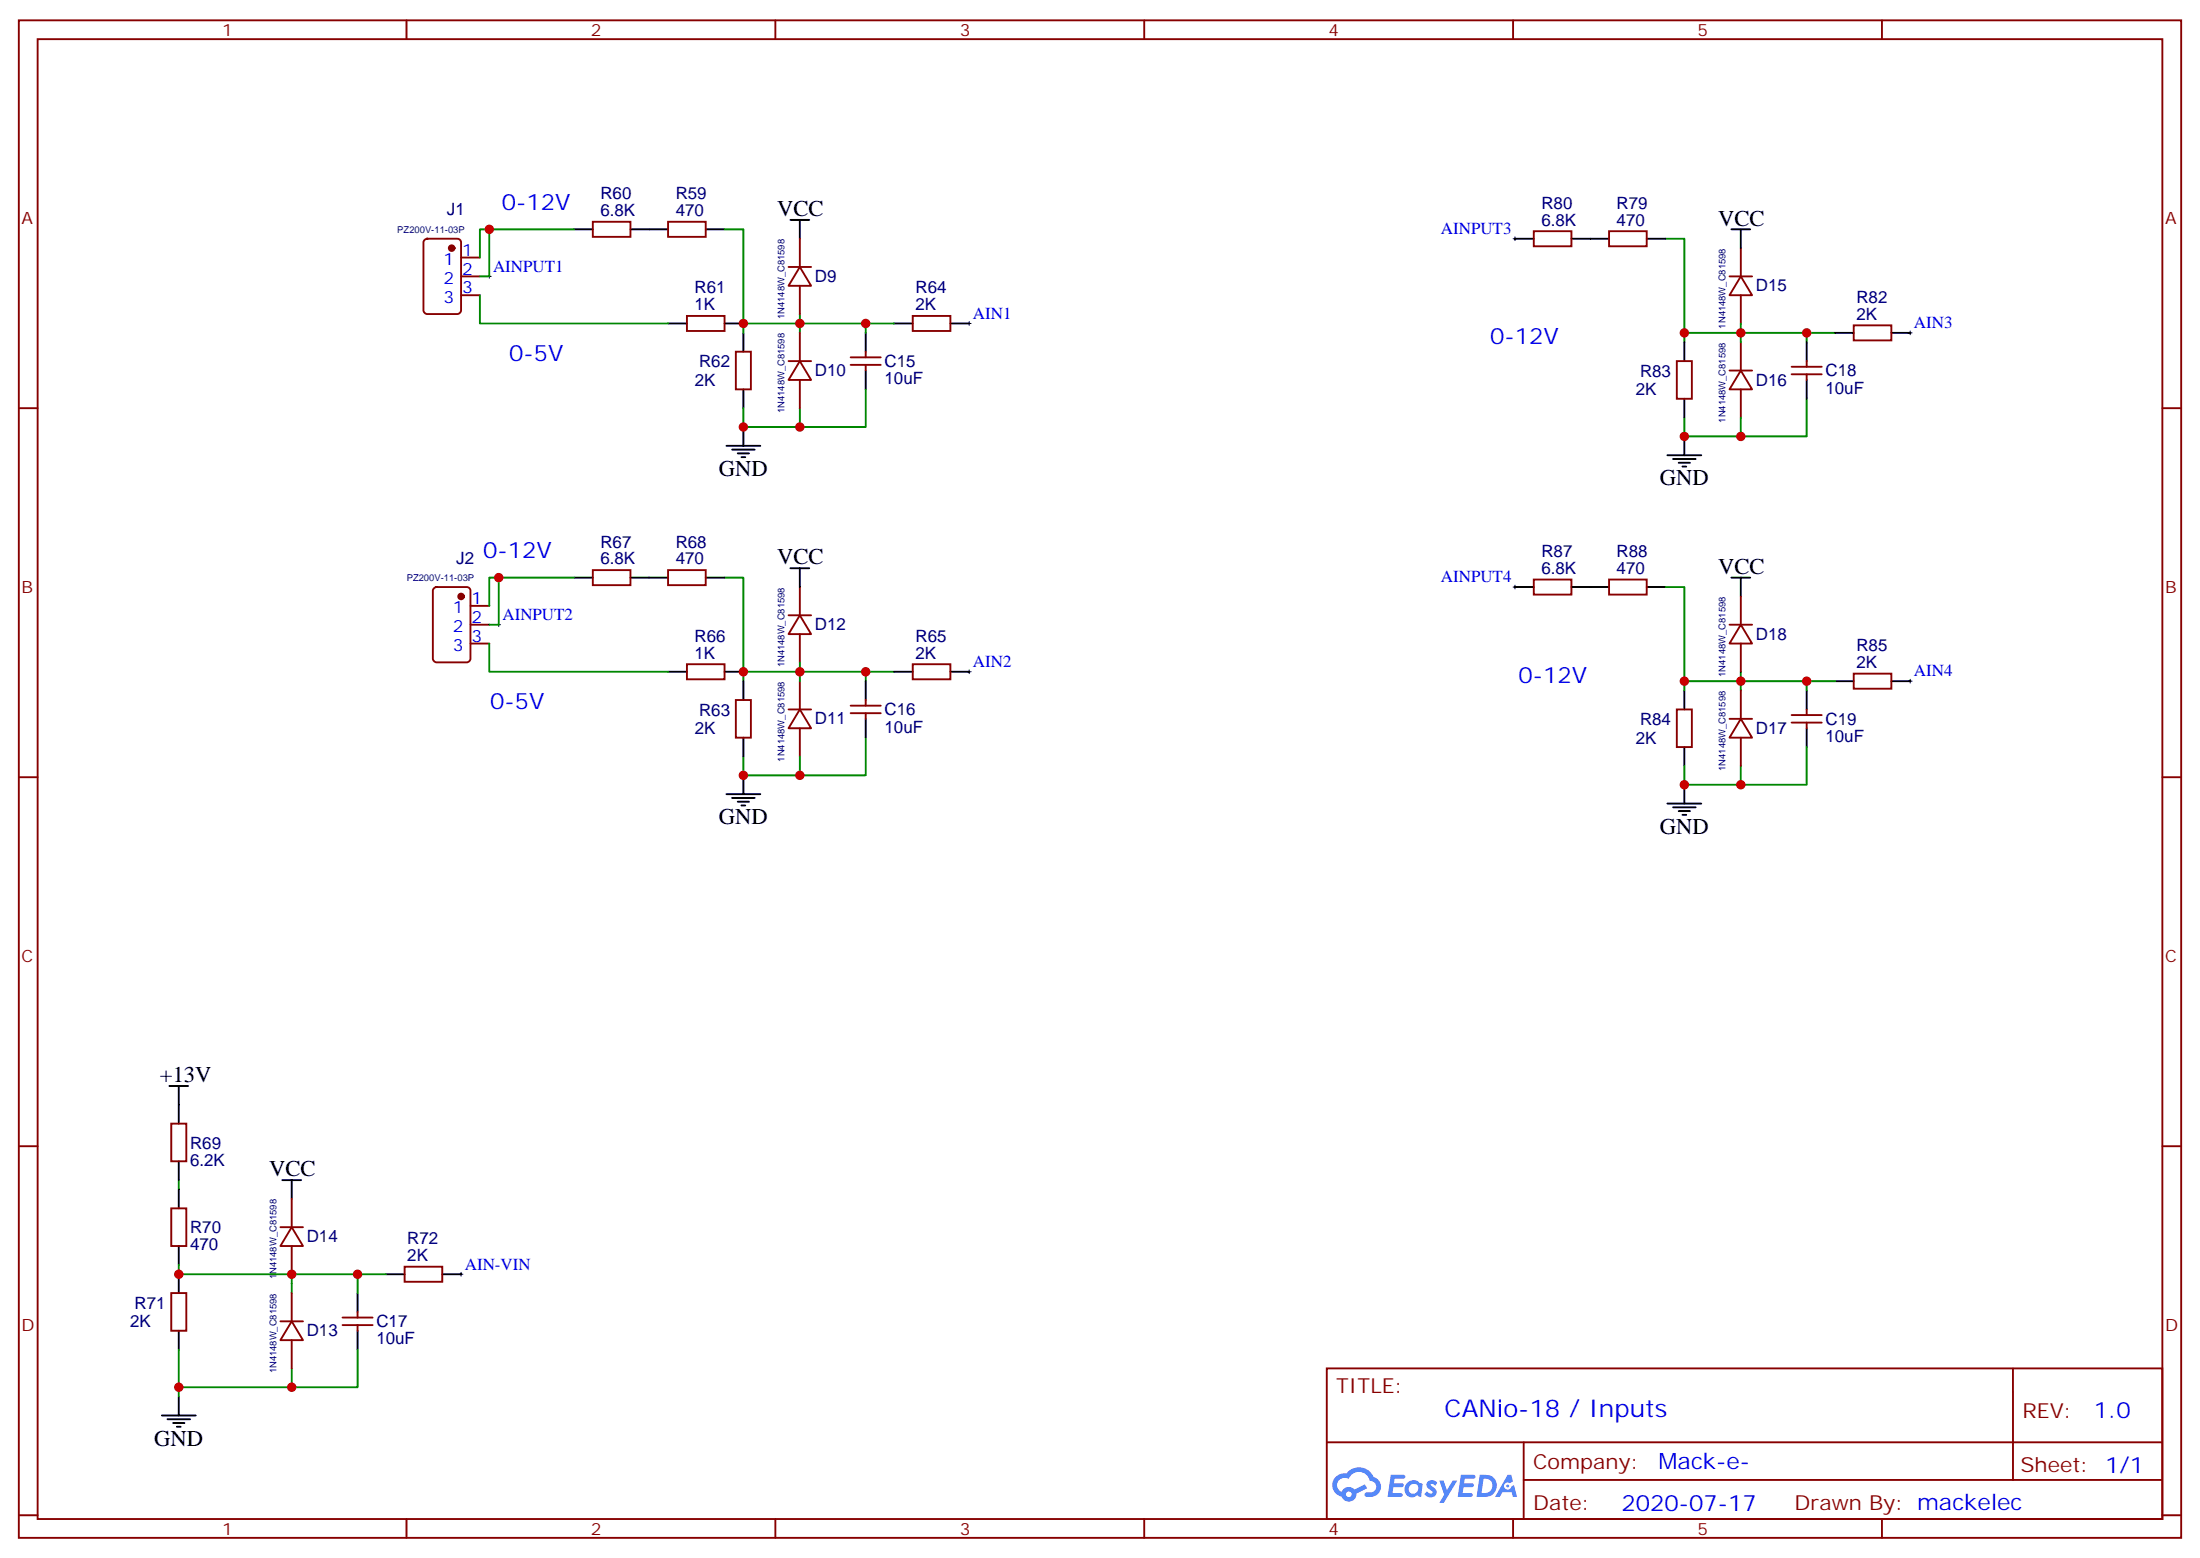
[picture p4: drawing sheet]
<svg xmlns="http://www.w3.org/2000/svg" width="412mm" height="292mm" viewBox="0 0 412 292" stroke-linecap="round" stroke-linejoin="round" font-family="sans-serif">
<g fill="none" stroke="#870000" stroke-width=".35">
<path d="M3.5 3.8h405.4v284.3h-405.4zM7.1 7.3h398.2v277.3h-398.2zM76.2 3.8v3.5M145.3 3.8v3.5M214.5 3.8v3.5M283.6 3.8v3.5M352.8 3.8v3.5M3.5 76.5h3.6M405.3 76.5h3.6M3.5 145.6h3.6M405.3 145.6h3.6M3.5 214.8h3.6"/>
<path d="M405.3 214.8h3.6M248.7 256.4h156.6v28.2h-156.6zM377.3 256.4v20.9M248.7 270.2h156.5M285.6 277.3h119.6M285.6 270.2v14.2M3.5 283.9h3.6M76.2 284.6v3.5M145.3 284.6v3.5M214.5 284.6v3.5M283.6 284.6v3.5M352.8 284.6v3.5"/>
<path d="M405.3 283.9h3.6"/>
</g>
<g fill="#5487ff">
<path d="M267.7 277.6a1.22 1.22 0 0 1 1.7 .2l-.4 .6a.47 .47 0 0 0-.3-.4 .47 .47 0 0 0-.5 .2v.1a1.55 1.55 0 0 1 1.1 1.5 1.34 1.34 0 0 1-2.3 .2l.5-.6a.6 .6 0 0 0 .5 .5 .6 .6 0 0 0 .5-.3l-.1-.2a1.25 1.25 0 0 1-.9-1.6z"/>
<path d="M260.7 276.3h1.5a1.22 1.22 0 0 1 1.2 .2 .37 .37 0 0 1-.3 .6h-1.7l-.1 .8h1.5a.37 .37 0 0 1 .3 .4 .37 .37 0 0 1-.3 .4h-1.6l-.2 1.1h.8a1.15 1.15 0 0 1 1.1 .1 .36 .36 0 0 1-.3 .6h-2.5z"/>
<path d="M273.8 276.3h1.6a1.23 1.23 0 0 1 1.1 .2 .37 .37 0 0 1-.3 .6h-1.6l-.2 .8h1.6a.37 .37 0 0 1 .3 .4 .37 .37 0 0 1-.4 .4h-1.6l-.1 1.1h.7a1.15 1.15 0 0 1 1.1 .1 .36 .36 0 0 1-.3 .6h-2.4z"/>
<path d="M282.6 276.3h.7l.3 1.3-.6 .3a.69 .69 0 0 0-1 .3 .69 .69 0 0 0 .4 .9 .69 .69 0 0 0 .9-.6l.5-.2 .6 2.2h-.8l-.2-.9h-1.8l-.5 .9h-.8z"/>
<path d="M269.8 277.4h.8l.6 1.8 1.1-1.8h.9l-2.6 4.2h-.8l.9-1.5z"/>
<path d="M277.4 276.3l-.6 4.2h1.3a2.11 2.11 0 0 0 2.5-2.1 2.11 2.11 0 0 0-2.5-2.1zM278.1 277.1a1.39 1.39 0 0 1 1.7 1.4 1.39 1.39 0 0 1-1.8 1.3h-.3z"/>
<path d="M263.7 277.9a1.47 1.47 0 0 0-.1 2.1 1.47 1.47 0 0 0 2.1 .2l.7 .3 .3-2.3-.2-.3h-.4a1.49 1.49 0 0 0-2.4 0zM264.4 278.3a.91 .91 0 0 1 1.5 .4 .91 .91 0 0 1-1 1.2 .87 .87 0 0 1-.8-.6 .87 .87 0 0 1 .3-1z"/>
<path d="M250.4 276.7a2.18 2.18 0 0 0 1.1 3.7 1.44 1.44 0 0 0 1.6 .9 1.44 1.44 0 0 0 1.2-1.4l2-1.1-.5-.7-1.9 1a1.47 1.47 0 0 0-2.4 .4 1.39 1.39 0 0 1-.7-1.9 1.39 1.39 0 0 1 2-.5 2.08 2.08 0 0 1 2.2-1.3 2.08 2.08 0 0 1 1.8 1.7 1.07 1.07 0 0 1 1.2 1 1.07 1.07 0 0 1-1 1.1h-.7a.43 .43 0 0 0-.5 .4 .43 .43 0 0 0 .4 .5 2.02 2.02 0 0 0 2.3-.8 2.02 2.02 0 0 0-.2-2.5l-.8-.5a2.98 2.98 0 0 0-5.1-.6l-1.1 .1zM252.3 280a.55 .55 0 0 1 1.1 0 .55 .55 0 0 1-1.1 0z"/>
<circle cx="282.6" cy="278.4" r=".26"/>
</g>
<g fill="none" stroke="#000" stroke-width=".35">
<path d="M107.6 43h3.5M118.2 43h7M132.3 43h3.5M148.2 41.2h3.5M149.9 41.2v3.5M284 44.7h3.5M294.6 44.7h7M308.7 44.7h3.5M324.6 43h3.5M326.3 43v3.5M125.2 60.6h3.6M135.8 60.6h3.5"/>
<path d="M139.3 62.4v3.5M139.3 73v3.5M162.3 62.4v3.5M162.3 69.4v3.6M167.6 60.6h3.5M178.2 60.6h3.5M315.7 64.1v3.6M315.7 74.7v3.5M338.7 64.1v3.6M338.7 71.2v3.5M344 62.4h3.5M354.5 62.4h3.6"/>
<path d="M136.2 83.5h6.3M137.2 84.2h4.3M138.3 84.9h2.1M139 85.7h.7M139.3 80v3.5M312.6 85.3h6.3M313.6 86h4.3M314.7 86.7h2.1M315.4 87.4h.7M315.7 81.8v3.5M107.6 108.2h3.5M118.2 108.2h7"/>
<path d="M132.3 108.2h3.5M148.2 106.5h3.5M149.9 106.5v3.5M284 110h3.5M294.6 110h7M308.7 110h3.5M324.6 108.2h3.5M326.3 108.2v3.6M125.2 125.9h3.6M135.8 125.9h3.5M139.3 127.6v3.6M139.3 138.2v3.5"/>
<path d="M162.3 127.6v3.6M162.3 134.7v3.5M167.6 125.9h3.5M178.2 125.9h3.5M315.7 129.4v3.5M315.7 140v3.5M338.7 129.4v3.5M338.7 136.5v3.5M344 127.6h3.5M354.5 127.6h3.6M136.2 148.8h6.3M137.2 149.5h4.3"/>
<path d="M138.3 150.2h2.1M139 150.9h.7M139.3 145.3v3.5M312.6 150.6h6.3M313.6 151.3h4.3M314.7 152h2.1M315.4 152.7h.7M315.7 147v3.6M31.7 203.5h3.6M33.5 203.5v7M33.5 217.6v3.5M33.5 222.9v3.5"/>
<path d="M33.5 233.5v3.5M33.5 238.8v3.5M52.9 221.1h3.5M54.7 221.1v3.5M72.3 238.8h3.5M82.9 238.8h3.5M33.5 249.3v3.6M67 242.3v3.5M67 249.3v3.6M30.3 265.2h6.4M31.4 265.9h4.2M32.5 266.6h2.1"/>
<path d="M33.2 267.3h.7M33.5 261.7v3.5"/>
</g>
<g fill="none" stroke="#870000" stroke-width=".35">
<path d="M79.6 44.9l.5-.2h5.6a.71 .71 0 0 1 .7 .7v12.7a.76 .76 0 0 1-.7 .7h-5.6a.76 .76 0 0 1-.7-.7v-12.7zM86.4 51.8h3.6M86.4 48.3h3.6M86.4 55.3h3.6M111.1 41.6h7.1v2.8h-7.1zM125.2 41.6h7.1v2.8h-7.1zM128.8 59.2h7v2.8h-7zM147.8 50h4.2M149.9 50l2.1 3.6h-4.2zM149.9 44.7v5.3M149.9 53.6v5.2M171.1 59.2h7.1v2.8h-7.1z"/>
<path d="M287.5 43.3h7.1v2.8h-7.1zM301.6 43.3h7.1v2.8h-7.1zM324.2 51.8h4.2M326.3 51.8l2.1 3.5h-4.2zM326.3 46.5v5.3M326.3 55.3v5.3M137.9 65.9h2.9v7.1h-2.9zM147.8 67.7h4.2M149.9 67.7l2.1 3.5h-4.2zM149.9 62.4v5.3M149.9 71.2v5.3M159.5 68.4h5.6"/>
<path d="M159.5 67h5.6M162.3 65.9v1.1M162.3 68.4v1M314.3 67.7h2.8v7h-2.8zM324.2 69.4h4.2M326.3 69.4l2.1 3.6h-4.2zM326.3 64.1v5.3M326.3 73v5.2M335.8 70.1h5.7M335.8 68.7h5.7M338.7 67.7v1M338.7 70.1v1.1"/>
<path d="M347.5 61h7v2.8h-7zM81.4 110.2l.4-.2h5.7a.71 .71 0 0 1 .7 .7v12.7a.76 .76 0 0 1-.7 .7h-5.7a.76 .76 0 0 1-.7-.7v-12.7zM88.2 117.1h3.5M88.2 113.5h3.5M111.1 106.8h7.1v2.8h-7.1zM125.2 106.8h7.1v2.8h-7.1zM147.8 115.3h4.2M149.9 115.3l2.1 3.5h-4.2zM149.9 110v5.3M149.9 118.8v5.3M287.5 108.6h7.1v2.8h-7.1zM301.6 108.6h7.1v2.8h-7.1z"/>
<path d="M324.2 117.1h4.2M326.3 117.1l2.1 3.5h-4.2zM326.3 111.8v5.3M88.2 120.6h3.5M128.8 124.5h7v2.8h-7zM137.9 131.2h2.9v7h-2.9zM147.8 132.9h4.2M149.9 132.9l2.1 3.6h-4.2zM149.9 127.6v5.3M149.9 136.5v5.2M159.5 133.6h5.6M159.5 132.2h5.6"/>
<path d="M162.3 131.2v1M162.3 133.6v1.1M171.1 124.5h7.1v2.8h-7.1zM314.3 132.9h2.8v7.1h-2.8zM324.2 134.7h4.2M326.3 134.7l2.1 3.5h-4.2zM326.3 120.6v5.3M326.3 129.4v5.3M326.3 138.2v5.3M335.8 135.4h5.7M335.8 134h5.7M338.7 132.9v1.1"/>
<path d="M338.7 135.4v1.1M347.5 126.2h7v2.8h-7zM32.1 210.5h2.8v7.1h-2.8zM32.1 226.4h2.8v7.1h-2.8zM52.6 229.9h4.2M54.7 229.9l2.1 3.6h-4.2zM54.7 224.6v5.3M54.7 233.5v5.3M75.8 237.3h7.1v2.9h-7.1zM32.1 242.3h2.8v7h-2.8zM52.6 247.6h4.2M54.7 247.6l2.1 3.5h-4.2z"/>
<path d="M54.7 242.3v5.3M54.7 251.1v5.3M64.2 248.3h5.6M64.2 246.9h5.6M67 245.8v1.1M67 248.3v1"/>
</g>
<g fill="none" stroke="#008700" stroke-width=".35">
<path d="M90 55.3v5.3h35.2M91.7 43v8.8h-1.7M107.6 43h-17.6v5.3M135.8 43h3.5v17.6M149.9 58.8v3.6M312.2 44.7h3.5v17.7M139.3 60.6v1.8M139.3 60.6h28.3M149.9 76.5v3.5M162.3 73v7h-23v-3.5M162.3 60.6v1.8M315.7 62.4h28.3"/>
<path d="M315.7 62.4v1.7M326.3 60.6v3.5M326.3 78.2v3.6M338.7 74.7v7.1h-23v-3.6M338.7 62.4v1.7M93.5 108.2v8.9h-1.8M107.6 108.2h-15.9v5.3M135.8 108.2h3.5v17.7M312.2 110h3.5v17.6M91.7 120.6v5.3h33.5M139.3 125.9h28.3M139.3 125.9v1.7"/>
<path d="M149.9 124.1v3.5M162.3 138.2v7.1h-23v-3.6M162.3 125.9v1.7M315.7 127.6v1.8M315.7 127.6h28.3M326.3 125.9v3.5M338.7 140v7h-23v-3.5M338.7 127.6v1.8M149.9 141.7v3.6M326.3 143.5v3.5M33.5 237v1.8h38.8M33.5 221.1v1.8"/>
<path d="M54.7 238.8v3.5M67 238.8v3.5M33.5 252.9v8.8M54.7 256.4v3.5M67 252.9v7h-33.5"/>
</g>
<g fill="none" stroke="#000" stroke-width=".19">
<path d="M91.4 51.8h.7M91.7 51.4v.7M283.6 44.7h.7M284 44.4v.7M181.3 60.6h.7M181.7 60.3v.7M357.7 62.4h.7M358.1 62v.7M93.1 117.1h.7M93.5 116.7v.7M283.6 110h.7M284 109.6v.7"/>
<path d="M181.3 125.9h.7M181.7 125.5v.7M357.7 127.6h.7M358.1 127.3v.7M86.1 238.8h.7M86.4 238.4v.7"/>
</g>
<g fill="#870000" stroke="#870000" stroke-width=".35">
<circle cx="84.7" cy="46.5" r=".53"/>
<circle cx="86.4" cy="111.8" r=".53"/>
</g>
<g fill="#c00">
<circle cx="67" cy="238.8" r=".88"/>
<circle cx="33.5" cy="238.8" r=".88"/>
<circle cx="54.7" cy="238.8" r=".88"/>
<circle cx="33.5" cy="259.9" r=".88"/>
<circle cx="54.7" cy="259.9" r=".88"/>
<circle cx="139.3" cy="60.6" r=".88"/>
<circle cx="149.9" cy="60.6" r=".88"/>
<circle cx="162.3" cy="60.6" r=".88"/>
<circle cx="149.9" cy="80" r=".88"/>
<circle cx="139.3" cy="80" r=".88"/>
<circle cx="139.3" cy="145.3" r=".88"/>
<circle cx="149.9" cy="145.3" r=".88"/>
<circle cx="162.3" cy="125.9" r=".88"/>
<circle cx="149.9" cy="125.9" r=".88"/>
<circle cx="139.3" cy="125.9" r=".88"/>
<circle cx="315.7" cy="127.6" r=".88"/>
<circle cx="326.3" cy="127.6" r=".88"/>
<circle cx="338.7" cy="127.6" r=".88"/>
<circle cx="326.3" cy="147" r=".88"/>
<circle cx="315.7" cy="147" r=".88"/>
<circle cx="315.7" cy="81.8" r=".88"/>
<circle cx="326.3" cy="81.8" r=".88"/>
<circle cx="338.7" cy="62.4" r=".88"/>
<circle cx="326.3" cy="62.4" r=".88"/>
<circle cx="315.7" cy="62.4" r=".88"/>
<circle cx="91.7" cy="43" r=".88"/>
<circle cx="93.5" cy="108.2" r=".88"/>
</g>
<text font-size="4.6" fill="#00f" x="270.8" y="265.4">CANio-18 / Inputs</text>
<g font-size="4.2" fill="#00f">
<text x="94.1" y="39.4">0-12V</text>
<text x="279.3" y="64.4">0-12V</text>
<text x="95.4" y="67.6">0-5V</text>
<text x="90.6" y="104.6">0-12V</text>
<text x="284.6" y="127.9">0-12V</text>
<text x="91.9" y="132.9">0-5V</text>
<text x="392.5" y="265.7">1.0</text>
<text x="310.9" y="275.2">Mack-e-</text>
<text x="304" y="283">2020-07-17</text>
</g>
<g font-size="4.2">
<text x="145.7" y="40.5">VCC</text>
<text x="322.1" y="42.3">VCC</text>
<text x="134.8" y="89.2">GND</text>
<text x="311.1" y="90.9">GND</text>
<text x="145.7" y="105.8">VCC</text>
<text x="322.1" y="107.5">VCC</text>
<text x="134.8" y="154.4">GND</text>
<text x="311.1" y="156.2">GND</text>
<text x="30" y="202.8">+13V</text>
<text x="50.4" y="220.4">VCC</text>
<text x="28.9" y="270.9">GND</text>
</g>
<g font-size="3.9" fill="#800">
<text x="250.5" y="261">TITLE:</text>
<text x="379.1" y="265.7">REV:</text>
<text x="287.4" y="275.2">Company:</text>
<text x="378.7" y="275.8">Sheet: 1/1</text>
<text x="287.4" y="282.9">Date:</text>
<text x="336.4" y="282.9">Drawn By: mackelec</text>
</g>
<g font-size="3.2" fill="#800">
<text x="41.6" y="6.8">1</text>
<text x="110.8" y="6.8">2</text>
<text x="179.9" y="6.8">3</text>
<text x="249.1" y="6.8">4</text>
<text x="318.2" y="6.8">5</text>
<text x="4.1" y="41.9">A</text>
<text x="405.9" y="41.9">A</text>
<text x="4.1" y="111.1">B</text>
<text x="405.9" y="111.1">B</text>
<text x="4.1" y="180.2">C</text>
<text x="405.9" y="180.2">C</text>
<text x="4.1" y="249.3">D</text>
<text x="405.9" y="249.3">D</text>
<text x="41.6" y="287.6">1</text>
<text x="110.8" y="287.6">2</text>
<text x="179.9" y="287.6">3</text>
<text x="249.1" y="287.6">4</text>
<text x="318.2" y="287.6">5</text>
</g>
<g font-size="3.2" fill="#000080">
<text x="83.8" y="40.3">J1</text>
<text x="112.5" y="40.5">6.8K</text>
<text x="112.5" y="37.4">R60</text>
<text x="126.7" y="40.5">470</text>
<text x="126.7" y="37.4">R59</text>
<text x="288.9" y="39.1">R80</text>
<text x="303" y="39.1">R79</text>
<text x="288.9" y="42.3">6.8K</text>
<text x="303" y="42.3">470</text>
<text x="152.8" y="52.8">D9</text>
<text x="130.2" y="58.1">1K</text>
<text x="130.2" y="55">R61</text>
<text x="171.6" y="58.1">2K</text>
<text x="171.6" y="55">R64</text>
<text x="329.1" y="54.6">D15</text>
<text x="348" y="59.9">2K</text>
<text x="348" y="56.7">R82</text>
<text x="131" y="68.8">R62</text>
<text x="152.8" y="70.5">D10</text>
<text x="165.8" y="72">10uF</text>
<text x="165.8" y="68.8">C15</text>
<text x="307.4" y="70.6">R83</text>
<text x="342.2" y="70.5">C18</text>
<text x="130.2" y="72.3">2K</text>
<text x="306.6" y="74.1">2K</text>
<text x="329.1" y="72.2">D16</text>
<text x="342.2" y="73.8">10uF</text>
<text x="85.5" y="105.6">J2</text>
<text x="112.5" y="105.8">6.8K</text>
<text x="112.5" y="102.6">R67</text>
<text x="126.7" y="105.8">470</text>
<text x="126.7" y="102.6">R68</text>
<text x="288.9" y="107.5">6.8K</text>
<text x="288.9" y="104.4">R87</text>
<text x="303" y="107.5">470</text>
<text x="303" y="104.4">R88</text>
<text x="152.8" y="118.1">D12</text>
<text x="329.1" y="119.9">D18</text>
<text x="130.2" y="123.4">1K</text>
<text x="130.2" y="120.2">R66</text>
<text x="171.6" y="123.4">2K</text>
<text x="171.6" y="120.2">R65</text>
<text x="348" y="125.2">2K</text>
<text x="348" y="122">R85</text>
<text x="130.2" y="137.6">2K</text>
<text x="131" y="134.1">R63</text>
<text x="152.8" y="135.7">D11</text>
<text x="165.8" y="137.3">10uF</text>
<text x="165.8" y="134">C16</text>
<text x="307.4" y="135.8">R84</text>
<text x="329.1" y="137.5">D17</text>
<text x="342.2" y="135.8">C19</text>
<text x="306.6" y="139.4">2K</text>
<text x="342.2" y="139">10uF</text>
<text x="35.6" y="215.2">R69</text>
<text x="35.6" y="218.4">6.2K</text>
<text x="35.6" y="231.1">R70</text>
<text x="57.5" y="232.8">D14</text>
<text x="76.4" y="233.1">R72</text>
<text x="35.6" y="234.3">470</text>
<text x="76.4" y="236.3">2K</text>
<text x="25.2" y="245.2">R71</text>
<text x="24.4" y="248.7">2K</text>
<text x="57.5" y="250.4">D13</text>
<text x="70.6" y="251.9">10uF</text>
<text x="70.6" y="248.7">C17</text>
</g>
<g font-size="3.2" fill="#00f">
<text x="86.6" y="47.9">1</text>
<text x="270.1" y="43.9">AINPUT3</text>
<text x="83.1" y="49.7">1</text>
<text x="83.1" y="53.2">2</text>
<text x="86.6" y="51.4">2</text>
<text x="92.4" y="50.9">AINPUT1</text>
<text x="83.1" y="56.7">3</text>
<text x="86.6" y="55">3</text>
<text x="182.4" y="59.7">AIN1</text>
<text x="358.8" y="61.5">AIN3</text>
<text x="88.4" y="113.2">1</text>
<text x="270.1" y="109.1">AINPUT4</text>
<text x="84.9" y="114.9">1</text>
<text x="84.9" y="118.5">2</text>
<text x="88.4" y="116.7">2</text>
<text x="94.2" y="116.2">AINPUT2</text>
<text x="84.9" y="122">3</text>
<text x="88.4" y="120.2">3</text>
<text x="182.4" y="125">AIN2</text>
<text x="358.8" y="126.8">AIN4</text>
<text x="87.1" y="237.9">AIN-VIN</text>
</g>
<g font-size="1.8" fill="#000080">
<text x="74.5" y="43.6">PZ200V-11-03P</text>
<text x="147.1" y="59.8" transform="rotate(-90 147.1 59.8)">1N4148W_C81598</text>
<text x="323.4" y="61.6" transform="rotate(-90 323.4 61.6)">1N4148W_C81598</text>
<text x="147.1" y="77.4" transform="rotate(-90 147.1 77.4)">1N4148W_C81598</text>
<text x="323.4" y="79.2" transform="rotate(-90 323.4 79.2)">1N4148W_C81598</text>
<text x="76.2" y="108.8">PZ200V-11-03P</text>
<text x="147.1" y="125.1" transform="rotate(-90 147.1 125.1)">1N4148W_C81598</text>
<text x="323.4" y="126.8" transform="rotate(-90 323.4 126.8)">1N4148W_C81598</text>
<text x="147.1" y="142.7" transform="rotate(-90 147.1 142.7)">1N4148W_C81598</text>
<text x="323.4" y="144.5" transform="rotate(-90 323.4 144.5)">1N4148W_C81598</text>
<text x="51.8" y="239.7" transform="rotate(-90 51.8 239.7)">1N4148W_C81598</text>
<text x="51.8" y="257.3" transform="rotate(-90 51.8 257.3)">1N4148W_C81598</text>
</g>
</svg>
